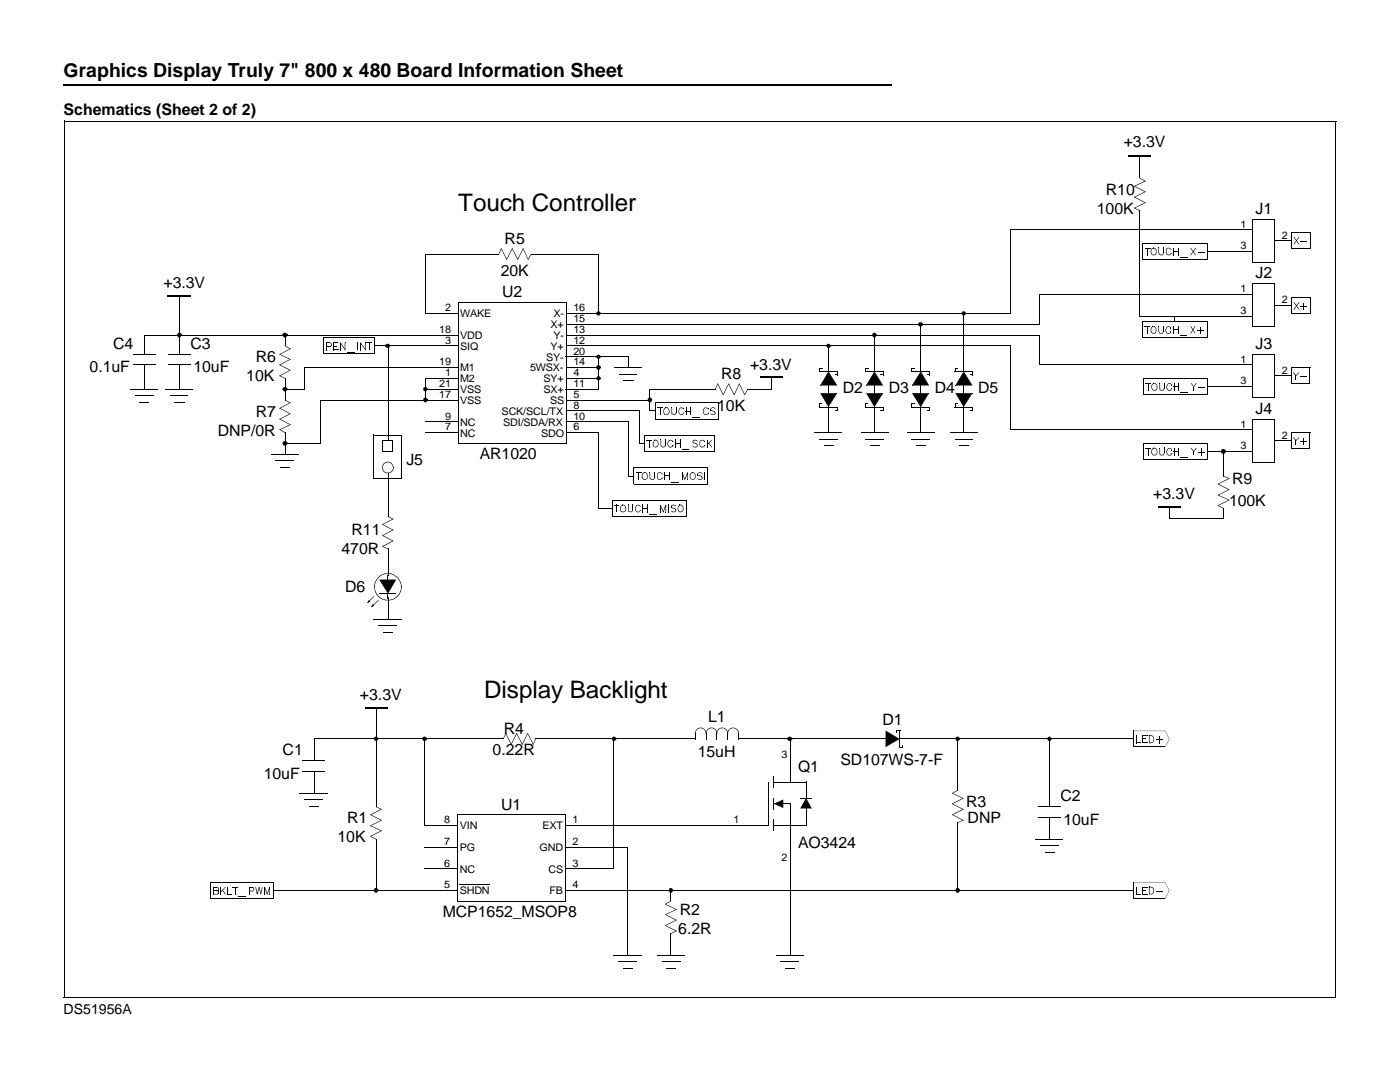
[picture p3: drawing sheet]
<svg xmlns="http://www.w3.org/2000/svg" width="279mm" height="216mm" viewBox="0 0 279 216" stroke-linecap="round" stroke-linejoin="round" font-family="sans-serif">
<g fill="#000">
<path d="M12.7 16.8v.4zM226.4 39.3l2.1-1.1 .1 .1-2.2 1.1zM226.3 37.1l.1 .1zM226.4 37.1l2.1-1 .1 .1-2.2 1zM226.4 37.1v.1zM227.5 35.5v.1zM228.5 38.2l.1 .1zM228.5 36.1l.1 .1zM228.6 38.2v.1zM226.4 37.1l2.2 1.1-.1 .1-2.1-1.1zM228.6 36.1v.1zM227.5 35.5l1.1 .6-.1 .1-1-.6z"/>
<path d="M99.5 50.7l.1 .1zM100 49.6h.1l-.5 1.1h-.1zM100 49.5l.1 .1zM100 49.6h.1zM100 49.6h.1l1.1 2.2-.1 .1zM102.2 49.5l.1 .1-1.1 2.2h-.1zM102.2 49.6h.1l1.1 2.2h-.1zM103.3 51.8l.1 .1zM104.4 49.6h.1l-1.1 2.2h-.1zM103.3 51.8h.1zM104.4 49.5l.1 .1zM104.3 49.6h.2z"/>
<path d="M104.4 49.6h.1l1 2.2h-.2zM105.3 51.8l.1 .1zM106 50.7h.1l-.6 1.1h-.2zM105.3 51.8h.2zM106 50.6l.1 .1zM226.3 41.5l.1 .1zM226.4 41.5l2.1-1.1h.2l-2.3 1.2zM226.4 41.4v.2zM227.5 42v.1zM226.4 41.5l1.1 .5v.1l-1.1-.5zM228.5 49.4h1v.2h-1zM226.3 39.3h.1l2.2 1.1-.1 .1z"/>
<path d="M228.9 49.4h.1v1.5h-.1zM230.1 49.4v.2zM230.1 49.4l.1 .2zM229.8 49.6l.3-.2-.3 .6 .1 .7 .4 .1 .2-.1 .2-.8-.6-.5a.53 .53 0 0 1 .7 .5v.7l-.4 .3a.56 .56 0 0 1-.8-.5zM231.2 49.4l.1 .1zM231.2 49.5h.1v1h-.1h.1l.1 .2-.1 .1 .1-.1v.1l.1-.1 .1 .2v-.1l.3 .1-.1-.1 .4-.1-.1 .1-.5 .1-.3-.1zM232.2 50.5h.1l-.1 .2h-.1zM232.2 49.4h.1v1.1h-.1zM233.8 49.7l-.1 .2zM232.8 49.5l.5-.1 .5 .3-.1 .1-.4-.2-.5 .2 .1 .9 .4 .1 .4-.3 .1 .2-.5 .3a.55 .55 0 0 1-.6-.6v-.6zM233.7 50.5l.1 .2zM233.7 50.5l.1 .1z"/>
<path d="M234.2 49.4h.1v1.5h-.1zM234.2 50.1h1v.1h-1zM235.1 49.4h.1v1.5h-.1zM235.6 51.3h1.4v.1h-1.4zM237.6 49.5h.1zM237.6 49.5h.1l1 1.4h-.1zM237.6 50.9l.1 .1zM238.6 50.9h.1zM238.6 49.4l.1 .1zM238.6 49.5h.1l-1 1.4h-.1zM239.1 50.2h1.3v.2h-1.3zM240.9 50.2h1.1z"/>
<path d="M256.6 48h1.1zM258.2 47.3h.1zM258.2 47.3h.1l1 1.4h-.1zM258.2 48.7l.1 .1zM259.2 48.7h.1zM259.2 47.2l.1 .1zM259.2 47.3h.1l-1 1.4h-.1zM259.6 48h1.3v.2h-1.3zM28.8 75l.1 .5zM28.8 66.9l.1 1.6zM35.8 75l.1 .5zM35.8 66.9l.1 1.6z"/>
<path d="M35.5 66.5a.39 .39 0 0 1 .4-.1 .39 .39 0 0 1 .3 .4l-.3-.3h-.3l-.2 .2 .1 .3 .3 .3 .4-.3v-.2a.46 .46 0 0 1-.6 .5 .46 .46 0 0 1-.1-.8zM55.8 75h.1zM55.8 74.9l2.1-1.1 .1 .1-2.1 1.1zM55.8 72.7l2.1-1.1 .1 .2-2.1 1.1zM55.8 70.7l.1 .1zM55.8 70.7l2.1-1.1 .1 .1-2.1 1.1zM55.8 70.6v.2zM55.8 74.9v.1zM56.9 79.8v.1zM57 75.4l-.1 .2zM55.9 74.9l1.1 .5-.1 .1-1.1-.5zM56.9 68.9v.2z"/>
<path d="M56.5 77.3a.45 .45 0 0 1 .5-.1 .45 .45 0 0 1 .3 .5l-.1-.3-.4-.1-.2 .1-.1 .3 .3 .3h.2l.3-.3a.44 .44 0 0 1-.6 .4 .44 .44 0 0 1-.3-.6zM56.5 66.5a.49 .49 0 0 1 .8 .3l-.3-.3h-.3l-.2 .3 .1 .3 .2 .2 .4-.2 .1-.3a.47 .47 0 0 1-.6 .5 .47 .47 0 0 1-.2-.8zM55.7 72.8l.2-.1 2.1 1.1-.1 .1zM57.9 71.6l.1 .1zM57.9 69.6h.1zM58 71.6l-.1 .2zM55.9 70.7l2.1 .9-.1 .2-2.1-1zM58 69.6l-.1 .1zM57 69l1 .6-.1 .1-1-.6zM65.2 69h.9v.2h-.9zM65.2 68.3h.7v.2h-.7zM65.2 68.4h.1v1.5h-.1z"/>
<path d="M65.8 68.3l.4 .4v.3l-.1 .1-.1-.1 .1 .1-.1-.1 .2-.1h-.1v-.2h.1h-.1v-.2l-.1 .1-.2-.1zM66.6 68.3h.9v.2h-.9zM66.6 68.4h.1v1.5h-.1zM66.6 69h.6v.2h-.6zM66.7 69.7h.8v.2h-.8zM67.9 68.4h.1v1.5h-.1zM68.8 68.3l.1 .1zM67.9 68.2l1 1.6h-.1l-.9-1.3zM68.8 68.4h.1v1.6l-.1-.2zM69.3 70.3h1.4v.1h-1.4zM71.4 68.3h.1v1.6h-.1zM71.9 68.4h.1v1.5h-.1z"/>
<path d="M72.9 68.3l.1 .1zM71.9 68.2l1.1 1.6h-.1l-1-1.3zM72.9 68.4h.1v1.6l-.1-.2zM73.2 68.3h1.1v.2h-1.1zM73.7 68.3h.1v1.6h-.1zM74.6 69h1.2zM75.7 69h1.7zM77 68.7a.44 .44 0 0 1 .5-.1 .44 .44 0 0 1 .3 .4l-.3-.3h-.3l-.2 .2v.2l.3 .3 .4-.1 .1-.3a.44 .44 0 0 1-.6 .4 .44 .44 0 0 1-.2-.7zM84.6 77.3a.39 .39 0 0 1 .5 0 .39 .39 0 0 1 .2 .4l-.3-.4-.5 .2v.3l.3 .2h.2l.3-.3a.42 .42 0 0 1-.7 .3 .42 .42 0 0 1 0-.7zM84.6 79.5a.38 .38 0 0 1 .4-.1 .38 .38 0 0 1 .3 .4l-.2-.3-.3-.1-.3 .2v.3l.4 .3 .3-.2 .1-.2a.44 .44 0 0 1-.6 .5 .44 .44 0 0 1-.2-.7zM119.1 75.2a.37 .37 0 0 1 .5-.1 .37 .37 0 0 1 .2 .4l-.3-.4h-.2l-.2 .3v.2l.2 .2h.3l.2-.3a.4 .4 0 0 1-.6 .4 .4 .4 0 0 1-.1-.7zM119.1 70.9a.39 .39 0 0 1 .5-.1 .39 .39 0 0 1 .2 .4v-.2l-.3-.2-.4 .2v.3l.2 .2h.3l.2-.3a.41 .41 0 0 1-.5 .4 .41 .41 0 0 1-.3-.6z"/>
<path d="M119.1 62.2a.38 .38 0 0 1 .5-.1 .38 .38 0 0 1 .2 .4l-.3-.3-.4 .2v.3l.2 .2h.3l.2-.4a.41 .41 0 0 1-.6 .4 .41 .41 0 0 1-.1-.7zM119.1 73a.38 .38 0 0 1 .5-.1 .38 .38 0 0 1 .2 .4l-.1-.3-.4-.1-.2 .3v.3l.4 .3 .3-.3v-.2a.44 .44 0 0 1-.5 .5 .44 .44 0 0 1-.3-.7zM129.4 79.5a.39 .39 0 0 1 .4-.1 .39 .39 0 0 1 .3 .4l-.2-.3-.2-.1-.3 .1-.1 .3 .1 .3 .3 .1 .2-.1 .2-.3a.44 .44 0 0 1-.6 .5 .44 .44 0 0 1-.2-.7zM142.7 77.6l.1 .1zM143.2 76.6h.1l-.5 1.1-.1-.1zM143.2 76.5l.1 .1zM143.2 76.6h.1zM143.2 76.6h.1l1.1 2.1-.1 .2zM145.4 76.5l.1 .1-1.1 2.2-.1-.1zM145.4 76.6h.1l1.1 2.1-.1 .1zM146.5 78.7l.1 .1zM147.5 76.6h.1l-1 2.2-.1-.1z"/>
<path d="M146.5 78.8h.1zM147.5 76.5l.1 .1zM147.5 76.6h.1zM147.5 76.6h.1l1.1 2.1-.1 .1zM148.6 78.7l.1 .1zM149.2 77.6l.1 .1-.6 1.1-.1-.1zM148.6 78.8h.1zM149.2 77.6l.1 .1zM163.6 73.4h.1v.7h-.1zM163.6 73.4h.5v.2h-.5zM163.7 78.5l1.7 2.7zM165.3 77.6h.1v.9h-.1z"/>
<path d="M165.3 76.8h.1v.9h-.1zM165.3 73.3h.1v.9h-.1zM165.3 74.1l-1.5 2.8zM165 68.7a.39 .39 0 0 1 .5-.1 .39 .39 0 0 1 .2 .4l-.2-.3h-.3l-.2 .2v.2l.3 .3 .4-.4a.42 .42 0 0 1-.6 .4 .42 .42 0 0 1-.1-.7zM166.6 74.7h.5v.1h-.5zM165.3 74.1l1.7 2.8zM167 74h.2v.8h-.2zM172.7 73.4h.2v.7h-.2zM172.8 73.4h.5v.2h-.5zM172.9 78.5l1.6 2.7zM174.4 77.6h.2v.9h-.2zM174.4 77.7h.2z"/>
<path d="M174.4 76.8h.2v.9h-.2zM174.4 74.2h.2zM174.4 73.3h.2v.9h-.2zM174.5 74.1l-1.5 2.8zM174.2 66.5a.38 .38 0 0 1 .5-.1 .38 .38 0 0 1 .2 .4l-.3-.3h-.2l-.3 .3 .1 .3 .3 .2 .3-.1 .1-.4a.43 .43 0 0 1-.5 .5 .43 .43 0 0 1-.3-.6zM175.7 74.7h.6v.1h-.6zM174.5 74.1l1.7 2.8zM176.2 74h.2v.8h-.2zM181.9 73.4h.1v.7h-.1zM182 73.4h.5v.2h-.5zM182 78.5l1.8 2.7zM183.7 77.6h.1v.9h-.1z"/>
<path d="M183.7 76.8h.1v.9h-.1zM183.7 73.3h.1v.9h-.1zM183.7 74.1l-1.6 2.8zM183.4 64.4a.45 .45 0 0 1 .5-.1 .45 .45 0 0 1 .2 .4l-.2-.3h-.4l-.2 .2v.3l.2 .2h.4l.2-.4a.45 .45 0 0 1-.6 .4 .45 .45 0 0 1-.1-.7zM185 74.7h.4v.1h-.4zM183.7 74.1l1.6 2.8zM185.4 74h.1v.8h-.1zM190.6 73.4h.1v.7h-.1zM190.6 73.4h.5v.2h-.5zM190.7 78.5l1.6 2.7zM192.3 77.6h.1v.9h-.1zM192.3 76.8h.1v.9h-.1z"/>
<path d="M192.3 73.3h.1v.9h-.1zM192.3 74.1l-1.5 2.8zM192 62.2a.37 .37 0 0 1 .5-.1 .37 .37 0 0 1 .2 .4l-.1-.2-.4-.1-.2 .3 .3 .4 .4-.4a.41 .41 0 0 1-.6 .4 .41 .41 0 0 1-.1-.7zM193.5 74.7h.6v.1h-.6zM192.3 74.1l1.7 2.8zM194 74h.2v.8h-.2zM228.4 65l.1 .2zM228.5 65h1v.2h-1zM228.6 76.4l.1 .1zM228.7 76.4h.9v.1h-.9zM228.9 65l.1 .1zM228.9 65.1h.1v1.5h-.1z"/>
<path d="M229.1 76.4l.1 .1zM229.1 76.5h.1v1.4h-.1zM230 65l.1 .2zM230.1 65v.2zM229.9 65.2h.2l-.3 .5v.3l.3 .4h.4l.2-.5-.2-.5-.2-.2h-.2v-.2l.3 .1 .3 .4v.8l-.2 .3a.77 .77 0 0 1-.8-.4 .77 .77 0 0 1 .1-.9zM230.2 76.4l.1 .1zM230.3 76.4v.1zM229.9 76.6l.4-.2-.4 .6 .1 .6 .3 .2h.4l.2-.6-.1-.3-.5-.5a.83 .83 0 0 1 .7 .6 .83 .83 0 0 1-.3 .9 .79 .79 0 0 1-.9-.3 .79 .79 0 0 1 .1-1zM231.2 65l.1 .1zM231.2 65.1h.1v1l-.1 .1 .1-.1 .2 .5v-.2l.5 .1h-.1l.3-.2h-.1v-.2h.1l-.2 .5h-.6l-.2-.4zM231.4 76.4l.1 .1zM231.4 76.5h.1v1.2h-.1l.1-.1 .1 .3v-.1l.6 .1h-.1l.3-.4-.1 .2-.1-.1 .1 .1-.1 .2h-.6l-.2-.2z"/>
<path d="M232.1 65h.1v1.1h-.1zM232.3 76.4h.1v1.1h-.1zM233.6 65.5l.1 .1zM232.8 65.3a.51 .51 0 0 1 .5-.2 .51 .51 0 0 1 .4 .4h-.1v-.2l-.4-.1-.3 .2-.2 .3 .3 .7 .4 .1 .3-.3a.63 .63 0 0 1-.9 .3 .63 .63 0 0 1-.1-1zM233.6 66.2h.1zM233.6 66.1l.1 .1zM233.8 76.9h.1zM233 76.6l.4-.2 .4 .2 .1 .3-.3-.3h-.4l-.3 .5 .3 .7 .4 .1 .2-.4 .1 .1-.2 .3a.65 .65 0 0 1-.8-.2 .65 .65 0 0 1 0-.8zM233.8 77.5l.1 .1zM234.1 65h.1v1.6h-.1zM234.1 65.8h1.1v.1h-1.1zM234.3 76.4h.1v1.5h-.1z"/>
<path d="M234.3 77.1h1v.1h-1zM234.4 63.1l.1 1.1zM235.1 65h.1v1.6h-.1zM235.2 76.4h.1v1.5h-.1zM235.6 67h1.3v.1h-1.3zM235.7 78.3h1.4v.1h-1.4zM237.6 65.1h.1zM237.6 65.2l.1-.1 .9 1.4h-.1zM237.6 66.5l.1 .1zM237.7 76.5h.1zM237.7 76.5h.1l.5 .7h-.1zM238.1 77.2h.2v.7h-.2z"/>
<path d="M238.2 77.1v.2zM238.5 66.5h.1zM238.5 65l.1 .2zM238.5 65.1l.1 .1-.9 1.3h-.1zM238.7 76.4l.1 .1zM238.7 76.4l.1 .1-.5 .7-.1-.1zM239 65.8h1.3v.2h-1.3zM239.1 77.2h1.3v.1h-1.3zM239.5 65.3h.2v1.3h-.2zM240.9 77.2h1.1zM256.6 60.9l1.1 .1zM256.6 75h1.1z"/>
<path d="M258 74.4l.2-.1zM258.1 74.4l.1-.1 .5 .7h-.1zM258.1 60.3h.2zM258.2 60.4l.1-.1 1 1.4-.1 .1zM258.2 61.7l.1 .1zM258.6 75h.1v.8h-.1zM258.6 75h.1zM259.2 74.3l.1 .1zM259.2 74.3l.1 .1-.6 .6-.1-.1zM259.2 61.8l.1-.1zM259.2 60.3l.1 .1zM259.2 60.3l.1 .1-1 1.4-.1-.1z"/>
<path d="M259.5 75.1v.1zM259.5 75.1h1.3v.1h-1.3zM259.6 61.1h1.3v.1h-1.3zM260.2 60.5h.1v1.3h-.1zM27.9 80.2h1.9v.1h-1.9zM55.8 85.7l.1 .1zM55.8 85.7l2.1-1 .2 .1-2.2 1zM55.8 83.6l2.1-1.1 .1 .1-2.1 1.1zM55.8 81.4l.1 .1zM55.8 81.4l2.1-1.1 .1 .1-2.1 1.1zM55.8 81.4v.1zM55.8 85.7v.1z"/>
<path d="M55.9 93.1h2v.2h-2zM57 86.3l-.1 .1zM55.9 85.7l1.1 .6-.1 .1-1.1-.6zM56.5 88.1a.49 .49 0 0 1 .8 .3l-.3-.3h-.3l-.2 .3 .1 .4 .2 .1 .4-.1 .1-.4a.47 .47 0 0 1-.6 .5 .47 .47 0 0 1-.2-.8zM55.7 83.6h.2l2.1 1.1-.1 .1zM57.9 82.5l.1 .1zM57.9 80.3l.1 .1zM58 82.5l-.1 .1zM55.9 81.4l2.1 1.1-.1 .1-2.1-1.1zM58 80.3l-.1 .1zM57 79.8l1 .5-.1 .1-1-.5zM74.6 87.4h.1v.6h-.1z"/>
<path d="M78.4 93.3h.2zM76.6 92.5l.6-.3a1.06 1.06 0 0 1 1 .3l.4 .8h-.2l-.4-.8-.8-.2-.5 .3-.2 .3v.8l.5 .6h.6l.5-.3 .3-.7h.2a1.17 1.17 0 0 1-1.6 1.1 1.17 1.17 0 0 1-.4-1.9zM78.4 93.2l.2 .1zM80.1 86.8h.1v.7h-.1zM125.4 95h1.1zM126.9 94.2h1.1v.2h-1.1zM127.3 94.2h.2v1.6h-.2zM127.6 88.5l1.1 .1zM128.5 94.2l.1 .2zM128.6 94.2l.1 .2zM128.3 94.4l.3-.2-.4 .6v.4l.3 .4 .3 .1 .3-.2v-.5l-.1-.6h-.4v-.2l.4 .1a.96 .96 0 0 1 .2 1.1l-.3 .3a.58 .58 0 0 1-.8-.5v-.4zM128.6 94.2v.2z"/>
<path d="M129 87.8h1.2v.1h-1.2zM129.5 87.8h.2v1.5h-.2zM129.6 94.2l.2 .1zM129.7 81.9l1.1 .1zM129.6 94.3h.2v1h-.2h.2l.1 .2h-.1v-.1l.3 .4v-.2l.2 .2v-.1l.3-.1-.1-.2 .1 .1a.56 .56 0 0 1-.5 .3 .56 .56 0 0 1-.5-.5zM130.6 95.3h.1l-.1 .2h-.1zM130.6 94.2h.1v1.1h-.1zM130.6 87.8l.1 .1zM130.7 87.8v.1zM130.7 87.7v.2zM130.5 87.9h.2l-.2 .3-.1 .5 .3 .5 .5-.2 .1-.4-.1-.5-.2-.2h-.3v-.1h.3l.4 .4v.7l-.4 .4a.76 .76 0 0 1-.7-.5 .76 .76 0 0 1 .2-.9zM131.2 81.3h1v.1h-1z"/>
<path d="M131.7 81.3h.1v1.5h-.1zM131.8 87.8h.2zM131.8 87.8h.2v1h-.2l.2 .2h-.1h.1l.3 .3v-.1l.1 .1v-.1l.2-.1v.1v-.1l.2-.1v.1a.55 .55 0 0 1-.9-.1zM132.2 94.6v.1zM131.3 94.3l.5-.1 .4 .4h-.1l-.4-.2-.4 .2 .1 .9 .4 .1 .3-.2h.1l-.5 .4a.52 .52 0 0 1-.6-.6v-.6zM132.1 95.4h.1zM132.1 95.4h.2zM132.6 94.2h.1v1.6h-.1zM132.6 94.9h1v.1h-1zM132.7 88.8h.1v.2h-.1zM132.7 87.8h.1v1h-.1zM132.8 81.3l.1 .1z"/>
<path d="M132.9 81.3v.1zM132.5 81.5l.3-.2 .1 .1-.3 .2-.1 .7 .2 .2 .4 .2 .3-.3 .1-.3-.2-.5-.2-.2h-.2v-.1l.4 .1a.78 .78 0 0 1 0 1.3h-.1a.55 .55 0 0 1-.8-.4zM133.5 94.2h.1v1.6h-.1zM134 96.1h1.4v.2h-1.4zM134 81.3h.1zM134 81.3h.1l-.1 1.3 .1-.1 .5 .3v-.1l.3-.1-.1-.1 .1-.2h.1l-.1 .3a.44 .44 0 0 1-.6 .1v-.1v.1l-.3-.1zM134.2 88.1l.1 .1zM133.5 87.9a.59 .59 0 0 1 .8 .2l-.6-.2-.4 .4v.4l.3 .4 .3 .1 .4-.3-.2 .3a.56 .56 0 0 1-.6 0 .56 .56 0 0 1-.3-.5v-.4zM134.2 88.9h.1zM134.7 87.8h.1zM134.7 87.8h.1v1.5h-.1zM134.7 88.5l.1 .1z"/>
<path d="M134.8 88.5h1v.1h-1zM134.9 81.3h.1v1h-.1zM135.7 87.8h.1zM135.7 87.8h.1v1.5h-.1zM136.1 94.3h.1v1.5h-.1zM136.2 89.7l.1 .1zM136.3 89.7h1.2v.1h-1.2zM136.4 81.6h.1zM136.4 82.4l.1 .1zM136.5 82.4v.1zM135.7 81.4l.4-.1 .4 .3-.1 .1-.4-.3-.3 .1-.2 .4 .1 .6 .4 .2 .4-.3 .1 .1a.58 .58 0 0 1-.6 .3 .58 .58 0 0 1-.5-.5v-.4zM136.1 94.3h.1l.5 1.4h-.1l-.5-1.4h.1z"/>
<path d="M136.9 81.3h.1v1.5h-.1zM136.9 82h1v.1h-1zM137.2 95.7l.1 .1zM137.2 94.3h.1v1.4h-.1v-1.4h.1l-.6 1.6-.1-.2zM137.8 81.3h.1v1.5h-.1zM138.1 94.2l.1 .2zM138.2 94.2v.2zM137.9 94.4l.3-.2-.4 .6v.4l.2 .4 .3 .1 .4-.4v-.6l-.1-.3h-.4v-.2l.3 .1a.91 .91 0 0 1 .3 1.1l-.4 .3a.57 .57 0 0 1-.8-.5v-.4zM138.2 89h.1zM138.3 83.2h1.4v.1h-1.4zM138.2 89l.2 .1zM139.1 88.1h.1z"/>
<path d="M138.3 87.8h.6l.3 .2-.1 .1v-.3l-.1 .2-.2-.1 .1-.1v.1h-.3l-.1-.1 .1 .1-.4 .1h.1l-.1 .1h.1v.3l.1-.1h.2l-.1 .2 .1-.2 .4 .2 .2 .2v.3l-.3 .3-.6-.1h.3l-.1 .1 .1-.1h.3v.1l.1-.2 .1 .1v-.2h.1h-.1v-.3h.1l-.3-.1 .1-.1-.1 .1-.6-.2-.1-.4zM139.2 94.5h.1v.4h-.1zM139.2 95.4v.1zM139.2 94.7l.3 .1-.1 .2 .1-.2 .6 .3-.1 .1 .2 .1v.2l-.1 .2a.61 .61 0 0 1-.8-.1l.3 .1-.1 .1 .1-.2h.2v.2l.2-.3 .1 .2v-.3l.1 .1-.1-.2h.1l-.2-.1 .1-.1-.3-.1 .1-.1-.1 .1h-.4l-.1-.2h.1l-.2 .1zM139.3 95.4l.1 .1-.1 .2-.1-.2zM140.1 94.6l.2-.1zM139.2 94.5l.4-.3 .6 .3-.1 .1-.3-.4v.2l-.3-.1 .1 .1zM140.6 94.2h.1v1.6h-.1zM140.6 88.1l.1 .1zM139.7 87.9l.5-.1 .5 .3-.1 .1-.4-.3-.5 .2 .1 .9 .4 .2 .4-.3 .1 .1-.2 .2a.54 .54 0 0 1-.6 0 .54 .54 0 0 1-.3-.5v-.6zM140.6 88.9l.1 .1zM140.6 88.9h.1z"/>
<path d="M141.1 87.8h.1v1.5h-.1zM141.1 88.7l.1 .1zM141.3 81.6h.1zM141.3 82.4h.1zM140.5 81.4a.63 .63 0 0 1 .9 .2l-.7-.2-.3 .5 .1 .6 .5 .2 .4-.3-.2 .3a.56 .56 0 0 1-.6 .1 .56 .56 0 0 1-.3-.5v-.4zM141.4 88.4h.1zM141.4 88.5l.1-.1 .6 .8-.1 .1zM141.8 81.6h.1v.3h-.1zM141.8 82.5v.1zM141.8 81.8l.3 .1-.1 .1v-.1l.7 .2-.1 .2 .1-.1 .1 .1v.3l-.3 .2-.7-.1 .2-.1 .2 .1-.1 .1v-.1h.4v.1l.2-.3 .1 .1-.1-.3h.1h-.2l.1-.2h-.3l.1-.1v.1l-.5-.1zM141.9 82.5v.2zM142 87.7l.1 .2z"/>
<path d="M141.1 88.7l.9-.9 .1 .1-.9 .9zM142 89.3l.1-.1zM142.8 81.5l-.1 .2zM141.8 81.5l.3-.2h.4l.3 .2-.1 .1-.2-.3v.1l-.4-.1 .1 .1zM163.6 80.5h.5v.1h-.5zM163.6 80.5h.1v.8h-.1zM164.5 88.9h1.9v.1h-1.9zM165.3 81.1h.1v.9h-.1zM167 78.4l-1.6 2.8zM166.6 81.8h.6v.1h-.6zM167 81.2h.2v.7h-.2zM172.7 80.5h.6v.1h-.6z"/>
<path d="M172.7 80.5h.2v.8h-.2zM173.7 88.9h1.9v.1h-1.9zM174.4 81.1h.2v.9h-.2zM176.2 78.4l-1.7 2.8zM175.7 81.8h.7v.1h-.7zM176.2 81.2h.2v.7h-.2zM181.9 80.5h.6v.1h-.6zM181.9 80.5h.1v.8h-.1zM182.8 88.9h1.9v.1h-1.9zM183.7 81.1h.1v.9h-.1zM185.3 78.4l-1.5 2.8zM185 81.8h.5v.1h-.5z"/>
<path d="M185.4 81.2h.1v.7h-.1zM189.6 86.3v.1zM190.6 87.5v.2zM190.6 80.5v.1zM190.6 81.3h.1zM190.6 80.5h.1v.8h-.1zM190.6 80.5h.5v.1h-.5zM191.5 88.9v.1zM191.5 88.9h1.9v.1h-1.9zM192.3 81.1l.1 .1zM192.3 81.2h.1v.8h-.1zM194 78.4l-1.6 2.8z"/>
<path d="M193.5 81.8h.6v.1h-.6zM194 81.2l.2 .1zM194 81.3h.2v.6h-.2zM194.1 81.8l.1 .1zM228.6 89.4h1v.1h-1zM229.1 89.4h.1v1.5h-.1zM230.2 89.4l.1 .1zM230.3 89.4v.1zM229.9 89.6l.4-.2-.4 .6 .1 .6 .7 .1 .2-.5-.1-.3-.5-.5a.78 .78 0 0 1 .6 1.2l-.2 .3a.78 .78 0 0 1-.9-.4 .78 .78 0 0 1 .1-.9zM231.4 89.4h.1zM231.4 89.4h.1v1.2l-.1 .1 .1-.1 .1 .3v-.2l.6 .1h-.1l.3-.4-.2 .5h-.6l-.2-.3zM232.3 89.4h.1v1h-.1z"/>
<path d="M233.8 89.8l.1 .1zM233 89.6l.4-.2 .4 .2 .1 .2-.3-.2-.4-.1-.3 .5v.3l.3 .4 .4 .1 .2-.3 .1 .1-.2 .2a.64 .64 0 0 1-.8-.1 .64 .64 0 0 1 0-.9zM233.8 90.5l.1 .1zM233.8 90.4l.1 .2zM234.3 89.4h.1v1.5h-.1zM234.3 90h1v.2h-1zM235.2 89.4h.1v1.5h-.1zM235.7 91.2h1.4v.2h-1.4zM237.6 89.4h.2zM237.7 89.5l.1-.1 .5 .7h-.1zM238.1 90.1h.2v.8h-.2zM238.2 90.1v.1z"/>
<path d="M238.7 89.3l.1 .2zM238.7 89.4l.1 .1-.5 .6h-.1zM239.1 90.1v.2zM239.1 90.1h1.3v.2h-1.3zM239.6 89.5l.2 .1zM239.6 89.6h.2v1.3h-.2zM240.9 90.1h1.1zM243.1 98.7v.1zM243.1 98.7l2.2 1v.1l-2.2-1zM243.1 96.5l2.3 1.2h-.1l-2.2-1.1zM243 98.8h.1zM244.2 94.9v.1z"/>
<path d="M244.2 94.9l1.1 .5v.1l-1.1-.5zM243.8 89.7a.46 .46 0 0 1 .5-.1 .46 .46 0 0 1 .3 .4l-.2-.3-.3-.1-.3 .1-.1 .3 .1 .4 .3 .1 .3-.1 .2-.4a.48 .48 0 0 1-.7 .5 .48 .48 0 0 1-.1-.8zM245.3 99.7v.1zM245.3 95.4l.1 .1zM242.9 96.6l2.4-1.2v.1l-2.2 1.1zM243.1 98.7l2.2-1.1v.1l-2.2 1.1zM245.3 99.7l.1 .1zM243.1 100.8l2.2-1.1v.1l-2.2 1.1zM245.3 95.4v.2zM256.6 87.9h1.1zM258 87.3h.2zM258.1 87.4l.1-.1 .5 .6h-.1z"/>
<path d="M258.6 87.9h.1v.9h-.1zM258.6 87.9h.1zM259.2 87.2l.1 .2zM259.2 87.3l.1 .1-.6 .5h-.1zM259.5 88.1v.1zM259.5 88.1h1.3v.1h-1.3zM260.1 87.5h.1zM260.1 87.5h.1v1.3h-.1zM73.6 119.8l-.2 .5zM74.6 118.9l.1 .1zM73.3 120.2l1.3-1.2h.1l-1.3 1.3zM75.5 119.7l.1 .1z"/>
<path d="M74.1 121l1.4-1.3 .1 .1-1.4 1.3zM75.7 118.3v.1zM75.7 115.7l1.7 2.7zM76.3 109l.1 .1zM76.3 109l2.1-1.1h.1l-2.1 1.2zM76.3 106.8l2.1-1.1 .1 .1-2.1 1.1zM76.3 104.6l.1 .1zM76.3 104.6l2.1-1.1 .1 .1-2.1 1.1zM76.3 104.6v.1zM76.3 109v.1zM77.4 118.3h.1v1.1h-.1zM77.4 114.8h.1v1h-.1z"/>
<path d="M77.4 111.7l.1 1zM77.4 109.5v.1zM76.3 109l1.1 .5v.1l-1.1-.5zM77.4 103v.1zM79 115.7l-1.5 2.7zM76.2 106.9l.2-.1 2.1 1.1-.1 .1zM78.4 105.7l.1 .1zM78.4 103.5l.1 .1zM78.5 105.7l-.1 .1zM76.4 104.6l2.1 1.1-.1 .1-2.1-1.1zM78.5 103.5l-.1 .1zM77.5 103l1 .5-.1 .1-1-.5z"/>
<path d="M80.1 117.1l.1 .1zM75.5 115.1a2.76 2.76 0 0 1 3-.5 2.76 2.76 0 0 1 1.7 2.5h-.1l-.3-1-.6-.9-.8-.5-1-.2-1 .2-.8 .5-.6 .9-.2 1h-.1l.1-.1 .2 1.1 .6 .9 .8 .5 1 .2 1-.2 .8-.5 .6-.9 .3-1.1h.1a2.75 2.75 0 0 1-2.8 2.8 2.75 2.75 0 0 1-2.7-2.8l.1 .1h-.1v-.6l.2-.5zM80.1 117.1h.1zM119.4 101.4l1.8 .1zM121.1 101.4l1.2 .1zM122.6 100.7v.1zM122.6 100.7h1v.1h-1zM123.1 100.7h.1v1.5h-.1zM124.2 100.7v.1zM124.2 100.7l.1 .1zM123.9 100.9l.3-.2-.3 .6v.4l.1 .3 .5 .2 .3-.4v-.6l-.6-.5a.79 .79 0 0 1 .7 .6 .79 .79 0 0 1-.3 .9v-.1a.55 .55 0 0 1-.9-.4zM125.3 100.7l.2 .1z"/>
<path d="M125.3 100.8h.2l-.1 1.2 .1-.1 .2 .1-.1 .1v-.1l.2 .2 .1-.1v.1v-.1h.3v-.2l.1 .1-.1-.1v-.2h.2a.57 .57 0 0 1-.5 .5 .57 .57 0 0 1-.6-.2zM126.2 100.7h.2v1h-.2zM127.8 101v.2zM127 100.9a.5 .5 0 0 1 .8 .1v.1l-.2-.2-.4-.1-.3 .5v.4l.2 .4h.3l.4-.3v.1l-.2 .2a.54 .54 0 0 1-.5 .1 .54 .54 0 0 1-.4-.5v-.4zM127.8 101.8v.1zM127.8 101.8l.1 .1zM128.2 100.7l.2 .1zM128.2 100.8h.2v1.4h-.2zM128.2 101.4l.1 .1zM128.3 101.4h1v.1h-1zM129.1 100.7l.2 .1zM129.1 100.8h.2v1.4h-.2z"/>
<path d="M129.6 102.6l.1 .1zM129.7 102.6h1.3v.1h-1.3zM131.7 100.8h.1v1.4h-.1zM131.7 100.8h.1l.6 1.3-.1 .1-.6-1.4h.1zM132.8 102.2h.1zM132.8 100.8h.1v1.4h-.1v-1.4h.1l-.5 1.5-.1-.2zM133.4 100.7l.1 .1zM133.4 100.8h.1v1.4h-.1zM133.9 101h.1v.3h-.1zM134 101.9l-.1 .1zM134 101.2l.2 .1v.1v-.1l.6 .2-.1 .2 .1-.1 .1 .1v.3l-.3 .2-.6-.1 .1-.1 .2 .1v.1v-.1h.3v.1l.1-.2 .1 .1-.1-.1h.2l-.1-.3h.1h-.2l.1-.1-.2-.1v-.1v.1l-.4-.1zM133.9 102h.2z"/>
<path d="M134.9 100.9v.1zM133.9 100.9l.4-.2 .6 .2-.1 .1v-.2l-.1 .1-.1-.1v-.1v.1h-.3v-.1v.1zM135.6 100.7l.1 .1zM135.7 100.7v.1zM135.5 100.8h.2l-.3 .3v.6l.2 .3 .3 .2 .3-.4v-.6l-.2-.4h-.3v-.1l.3 .1a.81 .81 0 0 1 .4 1.1l-.4 .3a.76 .76 0 0 1-.8-.5 .76 .76 0 0 1 .3-.9zM231.1 101h.1v.3h-.1zM243 100.8l.1 .1zM243.1 100.8v.1zM243.1 100.8l1.1 .6v.1l-1.1-.6zM244.2 101.4v.1zM73.3 120.2l.6-.1zM73.3 120.3h.1z"/>
<path d="M73.6 119.7l.2 .4zM74.1 121.1l.6-.2zM74.1 121.1h.1zM74.4 120.5l-.2 .6zM74.6 123.5v.1zM74.4 120.5l.2 .4zM75.6 124.8v.1zM76.5 126.1v.1zM76.5 126.1h1.9v.1h-1.9zM59.8 158.2l.1 .1zM60.8 159.5l.1 .1zM72.8 141.1h.1v.3h-.1z"/>
<path d="M74.7 147.1a.4 .4 0 0 1 .5-.1 .4 .4 0 0 1 .2 .5l-.2-.4-.4 .1-.1 .3 .4 .3 .3-.4a.42 .42 0 0 1-.6 .4 .42 .42 0 0 1-.1-.7zM84.4 147.1a.46 .46 0 0 1 .5-.1 .46 .46 0 0 1 .3 .5l-.2-.3-.3-.1-.3 .1-.1 .3 .4 .3 .3-.1 .2-.3a.45 .45 0 0 1-.7 .4 .45 .45 0 0 1-.1-.7zM100.4 147.4l.1 .1zM100.9 146.3l.1 .1-.5 1.1-.1-.1zM100.9 146.3l.1 .1zM100.9 146.3h.1zM100.9 146.4l.1-.1 1.1 2.2-.1 .2zM103.1 146.2l.1 .2-1.1 2.2-.1-.1zM103.1 146.4l.1-.1 1.1 2.2-.1 .1zM104.2 148.5v.1zM105.3 146.3l.1 .1-1.1 2.2-.1-.1zM104.2 148.6l.1-.1z"/>
<path d="M105.3 146.3l.1 .1zM105.2 146.3h.2zM105.3 146.4l.1-.1 1.1 2.2-.1 .1zM106.4 148.5v.1zM106.8 147.4l.2 .1-.5 1h-.1zM106.4 148.6l.1-.1zM106.9 147.4l.1 .1zM122.2 147.1a.4 .4 0 0 1 .5-.1 .4 .4 0 0 1 .2 .5l-.2-.4h-.3l-.2 .2v.3l.3 .2 .3-.1 .1-.3a.42 .42 0 0 1-.6 .4 .42 .42 0 0 1-.1-.7zM138.7 147.4l.1 .1zM138.7 146.3h.1v1.1h-.1zM138.7 146.3l.1 .1zM140.9 146.3h.1v1.2h-.1z"/>
<path d="M140.9 146.4h.1zM139 145.5l.6-.3a1.21 1.21 0 0 1 1.4 1.1l-.1 .1-.4-.8-.7-.3-.7 .3-.3 .8-.1-.1zM140.9 146.3l.1 .1zM143 146.3h.1v1.2h-.1zM143.1 146.4h.1zM141.2 145.5l.6-.3a1.06 1.06 0 0 1 1 .3l.4 .8-.1 .1-.4-.8-.7-.3-.7 .3-.3 .8-.1-.1zM143 146.3l.1 .1zM145.2 147.4l.1 .1zM145.2 146.3h.1v1.1h-.1zM145.2 146.4h.1zM143.3 145.5a1.16 1.16 0 0 1 1.3-.2 1.16 1.16 0 0 1 .7 1l-.1 .1-.3-.8-.8-.3-.7 .3-.3 .8-.1-.1v-.4zM145.2 146.3l.1 .1z"/>
<path d="M147.4 146.3h.1v1.2h-.1zM147.4 146.4h.1zM145.5 145.5a1.16 1.16 0 0 1 1.3-.2 1.16 1.16 0 0 1 .7 1l-.1 .1-.4-.8-.7-.3-.7 .3-.3 .8-.1-.1zM154.3 156l.1 .1zM154.5 160.4l1.8-.8zM157.3 147.1a.46 .46 0 0 1 .5-.1 .46 .46 0 0 1 .3 .5l-.2-.3-.3-.1-.3 .1-.1 .3 .4 .3 .3-.1 .2-.3a.45 .45 0 0 1-.7 .4 .45 .45 0 0 1-.1-.7zM160.8 159.3l-1.1 2zM175.9 147.4h.9v.1h-.9zM176.8 149l2.7-1.5zM178.8 145.7h.8v.1h-.8zM178.8 145.8h.1v.4h-.1zM179.4 147.4h.9v.1h-.9z"/>
<path d="M176.8 145.8l2.7 1.6zM179.5 149.1h.7v.1h-.7zM180.1 148.7h.1v.4h-.1zM190 158.2v.1zM190 158.3h.1zM190 158.2l1.1-.6 .1 .2-1.1 .5zM191.1 157.6l.1 .1zM190.8 147.1a.41 .41 0 0 1 .5-.1 .41 .41 0 0 1 .2 .4l-.1-.2-.5-.1-.1 .3 .1 .4h.4l.3-.4-.3 .4h-.5l-.1-.3zM192.2 159.2v.2zM190.1 158.2l2.1 1v.1l-2.2-1zM192.2 159.2l.1 .1zM209.1 147.1a.4 .4 0 0 1 .5-.1 .4 .4 0 0 1 .2 .5l-.2-.4-.4 .1-.1 .3 .4 .3 .3-.4a.42 .42 0 0 1-.6 .4 .42 .42 0 0 1-.1-.7z"/>
<path d="M225.1 147.4l1.1 .1zM226.2 145.8h6.4l.8 1.7-.9 1.6 .9-1.6-.8-1.7zM226.8 146.7h.1v1.6h-.1zM226.9 148.2h.8v.1h-.8zM228 146.7h1v.1h-1zM228 146.7h.1v1.6h-.1zM228 147.4h.6v.1h-.6zM228 148.2h1v.1h-1zM229.3 146.7h.1zM229.3 146.7l.1 .1zM229.4 146.7v.1zM229.3 146.7h.1v1.5l.5-.1 .3-.4v-.4l-.3-.4-.5-.1v-.1a.81 .81 0 0 1 .9 .8 .81 .81 0 0 1-1 .7z"/>
<path d="M230.7 147.6h1.3v.1h-1.3zM231.3 146.9h.1v1.4h-.1zM42.6 177h.1v1.5h-.1zM42.6 177h.7v.1h-.7zM42.6 177.6h.7v.2h-.7zM42.7 178.4l.8 .1-.1-.1 .2-.1-.1 .2h-.8zM43.5 177.5h.1v.2h-.1zM43.5 177.7h.1v.6h-.1zM43.3 177l.3 .2v.4h-.1l.1-.4-.1 .1zM43.2 177.7l.3-.2-.2 .3v-.1l.2 .1-.1 .1 .2-.2v.2zM44 177h.1v1.5h-.1zM44 178h.1z"/>
<path d="M44.3 177.6h.1zM44.3 177.7l.1-.1 .6 .8-.1 .1zM45 176.9v.2zM44.9 177l.1 .1-.9 .9-.1-.1zM44.9 178.5l.2-.1zM45.4 177h.1v1.5h-.1zM45.4 178.4h.9v.1h-.9zM46.4 177h1v.1h-1zM46.9 177h.1v1.5h-.1zM47.6 178.8h1.4v.2h-1.4zM49.7 177.7v.2zM49.7 177h.7v.1h-.7z"/>
<path d="M49.7 177h.1v1.5h-.1zM50.4 177l.3 .2v.5l-.3 .2h-.7v-.2h.7v.2l-.1-.1 .4-.2h-.1l.1-.4-.1 .1zM51 177h.1zM51 177h.1l.3 1.4h-.1l.4-1.4h.1h-.1h.1l-.4 1.4h-.1zM51.7 177h.1l.3 1.4h-.1h.1h-.1zM52.3 177h.1l-.3 1.4h-.1zM52.3 177h.1zM52.8 177h.1v1.5h-.1zM52.8 177h.1l.5 1.4h-.1l-.5-1.4h.1zM53.8 178.4l.1 .1zM53.8 177h.1v1.4h-.1v-1.4h.1l-.6 1.6v-.2zM54.5 177.7h1.1z"/>
<path d="M61.7 160.8l.1 .1zM61.8 160.8h1.8v.1h-1.8zM73.9 166.8l.1 .1zM73.9 166.8l2.2-1.1 .2 .1-2.3 1.1zM73.9 164.7l2.2-1.1 .1 .1-2.2 1.1zM73.9 162.5l.1 .1zM73.9 162.5l2.2-1.1 .1 .1-2.2 1.1zM73.9 162.5v.1zM73.9 166.8v.1zM75.1 167.4v.1zM74 166.8l1.1 .6-.1 .1-1.1-.6zM75 160.9v.1z"/>
<path d="M74.7 177.3a.39 .39 0 0 1 .5-.1 .39 .39 0 0 1 .2 .4l-.2-.4h-.3l-.2 .4 .1 .3 .3 .2 .2-.1 .1-.4a.44 .44 0 0 1-.5 .6 .44 .44 0 0 1-.2-.8zM73.8 164.8l.2-.1 2.1 1v.1zM76.1 163.6l.1 .1zM76.1 161.4l.1 .1zM76.2 163.6l-.1 .1zM74 162.5l2.2 1.1-.1 .1-2.2-1.1zM76.2 161.4l-.1 .2zM75.1 160.9l1.1 .5-.1 .1-1.1-.5zM91.2 179.8l.1 .1zM91.2 162.5v.1zM112.8 162.5l.1 .1zM112.9 179.7v.2z"/>
<path d="M133.9 179.7l.1 .1zM133.6 177.3a.39 .39 0 0 1 .4-.1 .39 .39 0 0 1 .3 .4l-.3-.4h-.2l-.3 .4 .1 .3 .3 .2 .2-.1 .2-.4a.44 .44 0 0 1-.6 .6 .44 .44 0 0 1-.2-.8zM154.3 164.7l.1 .1zM154.5 160.4l1.8 .8zM156.3 159.6v1.6zM160.8 159.3l1.2 2zM190 162.5l2.2-1.1 .2 .1-2.3 1.1zM190 160.3v.1zM190 160.4h.1zM190 160.3l2.2-1.1 .1 .1-2.2 1.1zM191.1 164.1v.1zM191.1 164.1l1.1-.5v.1l-1.1 .5z"/>
<path d="M190.8 177.3a.39 .39 0 0 1 .5-.1 .39 .39 0 0 1 .2 .4l-.3-.4h-.3l-.1 .3v.4l.5 .2 .2-.5a.44 .44 0 0 1-.5 .6 .44 .44 0 0 1-.3-.7zM192.3 163.6l-.1 .1zM189.9 162.6l.2-.1 2.2 1.1-.1 .1zM190.1 160.3l2.2 1.1-.1 .1-2.2-1.1zM192.2 163.6l.1 .1zM208.6 170h1.9v.1h-1.9zM225.1 177.7h1.1zM226.2 176.1h6.4l.8 1.6-.9 1.6 .9-1.6-.8-1.6zM226.8 177h.1v1.5h-.1zM226.9 178.4h.8v.1h-.8zM228 177h1v.1h-1zM228 177h.1v1.5h-.1z"/>
<path d="M228 177.6h.6v.2h-.6zM228 178.4h1v.1h-1zM229.3 177h.1zM229.3 177l.1 .1zM229.4 177v.1zM229.3 177h.1v1.4h.3l.4-.3 .1-.6-.2-.3-.6-.1v-.1a.79 .79 0 0 1 .9 .4 .79 .79 0 0 1-.3 1h-.7zM230.7 177.7h1.3v.2h-1.3zM124.4 193.2h1.9v.1h-1.9zM132.8 184.6l2.2-1.1 .1 .1-2.3 1.1zM132.8 182.4v.1zM132.8 180.3v.2zM132.7 182.5h.1z"/>
<path d="M132.8 182.4l2.2-1v.1l-2.2 1zM132.7 180.4l.1 .1zM132.8 180.4l1.1-.7v.2l-1.1 .6zM133 193.2h1.9v.1h-1.9zM133.8 186.2l.1 .1zM133.9 186.2l1.1-.5v.1l-1.1 .5zM135 185.7v.1zM132.6 184.7l.2-.1 2.2 1.1v.1zM132.8 182.4l2.2 1.1v.1l-2.2-1.1zM135 181.4v.2zM132.8 180.4l2.2 1v.1l-2.2-1zM135 181.4v.1z"/>
<path d="M135 185.7l.1 .1zM156.7 193.2h1.9v.1h-1.9z"/>
</g>
<path d="M12.7 17h165.3" fill="none" stroke="#000" stroke-width=".36"/>
<g fill="#000">
<path d="M165.3 74.2l1.7 2.7h-3.3zM163.7 78.5h3.3l-1.7 2.7zM174.5 74.2l1.7 2.7h-3.3zM172.9 78.5h3.3l-1.7 2.7zM183.7 74.2l1.7 2.7h-3.3zM182.1 78.5h3.3l-1.7 2.7zM192.3 74.2l1.7 2.7h-3.3zM190.7 78.5h3.3l-1.7 2.7zM75.7 115.7h3.3l-1.6 2.7zM73.6 119.8l.2 .3-.5 .2zM74.4 120.6l.2 .3-.5 .2zM160.9 159.3l1 2h-2.1z"/>
<path d="M176.8 145.8l2.7 1.6-2.7 1.6zM154.5 160.4l1.8-.8v1.6z"/>
<circle cx="35.8" cy="66.8" r=".42"/>
<circle cx="56.9" cy="66.9" r=".45"/>
<circle cx="56.9" cy="77.7" r=".43"/>
<circle cx="77.4" cy="69.1" r=".44"/>
<circle cx="84.9" cy="79.8" r=".42"/>
<circle cx="84.9" cy="77.7" r=".4"/>
<circle cx="119.4" cy="73.3" r=".42"/>
<circle cx="119.4" cy="71.2" r=".39"/>
<circle cx="119.4" cy="75.5" r=".39"/>
<circle cx="119.4" cy="62.5" r=".39"/>
<circle cx="129.7" cy="79.8" r=".43"/>
<circle cx="165.3" cy="69" r=".39"/>
<circle cx="174.5" cy="66.8" r=".4"/>
<circle cx="183.7" cy="64.7" r=".43"/>
<circle cx="192.3" cy="62.5" r=".39"/>
<circle cx="56.9" cy="88.5" r=".45"/>
<circle cx="244.1" cy="90.1" r=".46"/>
<circle cx="75" cy="147.4" r=".4"/>
<circle cx="84.8" cy="147.5" r=".44"/>
<circle cx="122.5" cy="147.4" r=".4"/>
<circle cx="157.6" cy="147.5" r=".44"/>
<circle cx="191.1" cy="147.4" r=".4"/>
<circle cx="209.5" cy="147.4" r=".4"/>
<circle cx="75" cy="177.6" r=".42"/>
<circle cx="133.9" cy="177.6" r=".42"/>
<circle cx="191.1" cy="177.6" r=".43"/>
</g>
<g fill="none" stroke="#000" stroke-width=".2">
<path d="M12.8 24.2h253.9M12.8 24.1v174.9M227.5 31.2v4.4M266.6 24.2v174.9M35.8 59.3v7.7M99.5 50.7h-14.6v11.8M106 50.7h13.5v11.8M201.6 45.8h48.5M201.6 45.8v16.7M207.4 58.8h42.7M207.5 58.7v6h-94.6M227.5 42v21.1"/>
<path d="M240.9 51.8h-12.8v-3.3h12.8v3.3M242 50.2h8.1M250 56.7h4.5M250 52.3h4.5M250 43.7h4.5M250.1 43.6v8.7M250.1 56.6v8.7M254.4 48h2.3M254.4 43.6v8.7M254.4 56.6v8.7M257.6 49.6h3.9M257.6 59.4h4l-.1 3.2"/>
<path d="M257.6 46.4h4M257.7 46.4v3.2M257.7 59.3v3.2M261.5 46.4v3.2M26.1 77.7h5.5M26.6 70.7h4.4M26.6 72.8h4.4M27 79h3.6M28.8 66.9h62.7M28.8 68.5v2.2M28.8 72.8v2.2M28.8 75.5v2.2"/>
<path d="M33 77.7h5.5M33.5 70.7h4.6M33.5 72.8h4.6M34.1 79h3.5M35.8 68.5v2.2M35.8 72.8v2.2M35.8 75.5v2.2M56.9 66.9v2.1M56.9 75.5v4.4M60.7 73.4h30.8M60.7 73.4v4.3h-3.8M63.9 79.9h27.6"/>
<path d="M63.9 79.8v8.7M64.6 70.6h10M64.6 67.4h10.1M64.6 67.4v3.2M74.6 67.4v3.3M77.4 69h14.1M77.4 69v18.9M84.9 77.7h6.6M84.9 62.5h6.6M91.4 60.5h21.6M91.5 60.4v28.2M91.5 75.5h-6.6v4.4"/>
<path d="M112.9 73.4h6.6M112.9 69h88.7v16.7M112.9 66.9h94.6M112.9 79.9h16.8M112.9 62.5h88.7M112.9 75.5h6.6M113 71.2h12.4v2.2M113 60.4v28.2M119.5 71.2v6.5h-6.5M122.7 73.4h5.5M123.7 74.7h3.5M124.5 76h2"/>
<path d="M129.7 77.7h13.1M129.7 77.6v4.4M154 75.5v2.2h-4.8M163.6 74.1h3.6M163.7 78.5h3.3M163.7 76.9h3.4M165.3 69v4.4M172.7 74.1h3.7M172.9 78.5h3.3M172.9 76.9h3.4M174.5 66.9v6.5M181.9 74.1h3.6"/>
<path d="M182 78.5h3.4M182.1 76.9h3.3M183.8 64.7v8.7M190.6 74.1h3.6M190.7 78.5h3.3M190.7 76.9h3.4M192.3 62.5v10.9M207.5 66.9v5.9h42.6M227.5 63.1h22.6M228.3 75.6h12.6M228.3 75.5l-.1 3.3h12.7v-3.3M240.9 67.4h-12.9l.1-3.2h12.8v3.2"/>
<path d="M242 77.2h8.1M250 65.2h4.5M250 70.7h4.5M250 79.2h4.5M250.1 70.6v8.7M254.4 60.9h2.3M254.4 75h2.3M254.4 70.6v8.7M257.6 76.6h3.8M257.6 62.5h3.9M257.6 73.4h3.8v3.2M257.7 73.4v3.2"/>
<path d="M34.8 80.3h2.1M54.1 90.6h5.5M55.1 91.9h3.6M56.9 88.5h7M56.9 86.3v4.3M74.6 86.8h5.6M74.6 95.5h5.6M74.6 86.8v8.7M76.3 90.1h2.1M76.3 87.8v2.4M76.3 87.9h2.2M77.4 94.4v8.7"/>
<path d="M78.4 87.9v2.3M80.1 87.4v8.1M84.9 86.3h6.6M84.9 84.1h6.6M91.4 88.5h21.6M112.9 86.3h6.6M112.9 81.9h14.7v6.6M112.9 84.1h12.5M119.5 86.3v15.2M122.2 99.9h14.8M122.2 99.8v3.3h14.7l.1-3.2M125.4 84.1v10.9"/>
<path d="M126.5 96.6h14.7M126.5 93.3h14.8l-.1 3.3M126.5 93.3v3.3M128.7 90.1h13.9M128.7 86.8h14l-.1 3.3M128.7 86.8v3.3M130.8 83.6h12.5M130.8 80.4h12.6M130.8 80.3v3.4M143.4 80.3v3.4M162.6 86.3h5.5M163.6 87.6h3.6"/>
<path d="M163.6 81.3h3.6M165.3 81.9v4.5M171.7 86.3h5.6M172.7 87.6h3.7M172.7 81.3h3.7M174.5 81.9v4.5M181 86.3h5.5M181.9 87.6h3.6M181.9 81.3h3.6M183.8 81.9v4.5M189.6 86.3h5.5M190.6 81.3h3.6"/>
<path d="M190.6 87.6h3.6M192.3 81.9v4.4M201.6 85.7h48.5M240.9 91.7h-12.6v-3.2h12.6v3.3M242 90.1h8.1M244.2 90.1v4.9M250 92.2h4.5M250 83.6h4.5M250.1 83.6v8.7M254.4 87.9h2.3M254.4 83.6v8.7M257.6 89.5h3.8"/>
<path d="M257.6 86.3h3.9M257.7 86.3v3.2M261.4 86.3v3.3M75.7 115.7h3.3M75.7 118.4h3.4M77.4 109.5v2.2M77.4 112.7v2.2M77.4 119.3v4.3M233.4 101.5v2.1M244.2 101.4v2.2h-10.9M74.6 123.6h5.6M75.6 124.9h3.6"/>
<path d="M59.9 158.3h5.5M60.4 151.7h4.4M60.4 153.9h4.4M60.9 159.6h3.6M62.7 147.5h37.7M62.7 147.4v4.3M62.7 153.9v4.4M75 141.5v19.5M84.8 147.4v17.4M106.9 147.5h31.9M122.5 147.4v26M147.4 147.5h28.6"/>
<path d="M153.3 156v8.8M154.4 154.9v2.3M154.4 159.2v2.3M154.4 156.1h6.5M157.7 147.4v8.7M159.7 159.3h2.3M160.9 156v3.6M176.8 145.8v3.3M179.6 145.7v3.5M180.3 147.5h44.8M191.1 147.4v10.3M209.5 147.4v13.6"/>
<path d="M226.2 149h6.3M226.2 145.8v3.2M42.1 179.3h12.4M42.1 176.1h12.4M42.1 176.1v3.2M54.5 176.1v3.2M55.6 177.7h35.6M75 167.4v10.3M84.8 173.3h6.4M84.8 169h6.4M84.8 164.8h6.4M91.2 179.8h21.7"/>
<path d="M91.2 162.6h21.7M91.2 162.5v17.3M91.7 176.5h6M112.9 162.6v17.3M112.9 169h12.3v21.7M112.9 177.7h112.2M112.9 173.3h9.6M112.9 164.8h36.1M133.9 177.7v2.1M148.9 164.8h4.5M154.3 160.4h3.4M154.4 163.6v2.2"/>
<path d="M154.4 164.8h6.5M157.7 160.3v30.4M159.8 161.3h2.2M160.9 161.2v3.6M191.1 164.1v13.6M206.7 167.4h5.5M207.3 161h4.4M207.3 163.1h4.4M207.7 168.7h3.6M209.5 163v4.5M226.2 179.3h6.3M226.2 176.1v3.2"/>
<path d="M12.7 199h253.9M122.4 190.6h5.7M123.5 191.9h3.6M131.1 190.6h5.5M132.1 191.9h3.6M133.9 186.2v4.5M154.9 190.6h5.5M155.8 191.9h3.6"/>
</g>
<path d="M225.1 31.1h4.6M33.5 59.1h4.6M151.8 75.3h4.5M231.2 101.2h4.4M72.9 141.3h4.4" fill="none" stroke="#000" stroke-width=".25"/>
<g font-size="4.8">
<text x="91.5" y="42.1">Touch Controller</text>
<text x="96.6" y="139.4">Display Backlight</text>
</g>
<text font-size="3.9" x="12.7" y="15.4">Graphics Display Truly 7&quot; 800 x 480 Board Information Sheet</text>
<text font-size="3.2" x="12.7" y="23">Schematics (Sheet 2 of 2)</text>
<g font-size="3.1">
<text x="224.3" y="29.4">+3.3V</text>
<text x="220.7" y="38.8">R10</text>
<text x="218.9" y="42.6">100K</text>
<text x="250.6" y="42.6">J1</text>
<text x="100.7" y="48.6">R5</text>
<text x="32.6" y="57.4">+3.3V</text>
<text x="99.9" y="55.1">20K</text>
<text x="100.2" y="59.4">U2</text>
<text x="250.6" y="55.6">J2</text>
<text x="22.6" y="69.6">C4</text>
<text x="38" y="69.6">C3</text>
<text x="250.6" y="69.6">J3</text>
<text x="17.9" y="74.3">0.1uF</text>
<text x="38.6" y="74.3">10uF</text>
<text x="49.1" y="76.1">10K</text>
<text x="51" y="72.3">R6</text>
<text x="143.9" y="75.6">R8</text>
<text x="149.7" y="73.8">+3.3V</text>
<text x="51" y="83.1">R7</text>
<text x="143.1" y="82">10K</text>
<text x="168.2" y="78.5">D2</text>
<text x="177.4" y="78.5">D3</text>
<text x="186.5" y="78.5">D4</text>
<text x="195.2" y="78.5">D5</text>
<text x="250.6" y="82.5">J4</text>
<text x="43.5" y="86.9">DNP/0R</text>
<text x="81.1" y="92.7">J5</text>
<text x="95.7" y="91.6">AR1020</text>
<text x="230.1" y="99.6">+3.3V</text>
<text x="245.3" y="101">100K</text>
<text x="245.9" y="96.6">R9</text>
<text x="70.2" y="106.8">R11</text>
<text x="68.2" y="110.6">470R</text>
<text x="68.9" y="118.2">D6</text>
<text x="71.8" y="139.7">+3.3V</text>
<text x="100.5" y="146.4">R4</text>
<text x="141.3" y="144.1">L1</text>
<text x="176.1" y="144.7">D1</text>
<text x="52.6" y="155.4">10uF</text>
<text x="56.4" y="150.7">C1</text>
<text x="98.3" y="150.7">0.22R</text>
<text x="139.3" y="151">15uH</text>
<text x="159.3" y="154">Q1</text>
<text x="167.7" y="152.6">SD107WS-7-F</text>
<text x="100" y="161.6">U1</text>
<text x="192.8" y="161">R3</text>
<text x="211.6" y="159.9">C2</text>
<text x="69.3" y="164.3">R1</text>
<text x="193.1" y="164.3">DNP</text>
<text x="212.2" y="164.5">10uF</text>
<text x="67.4" y="168">10K</text>
<text x="159.3" y="169.1">AO3424</text>
<text x="88.4" y="183.1">MCP1652_MSOP8</text>
<text x="135.7" y="182.6">R2</text>
<text x="135.4" y="186.4">6.2R</text>
</g>
<text font-size="2.8" x="12.7" y="202.4">DS51956A</text>
<g font-size="2.1">
<text x="247.6" y="45.4">1</text>
<text x="255.8" y="47.6">2</text>
<text x="247.6" y="49.7">3</text>
<text x="247.6" y="58.4">1</text>
<text x="88.9" y="62.1">2</text>
<text x="91.9" y="63.3">WAKE</text>
<text x="109.9" y="65.5">X+</text>
<text x="110.5" y="63.3">X-</text>
<text x="114.4" y="62.1">16</text>
<text x="114.4" y="64.3">15</text>
<text x="247.6" y="62.6">3</text>
<text x="255.8" y="60.5">2</text>
<text x="87.7" y="66.4">18</text>
<text x="88.9" y="68.6">3</text>
<text x="91.9" y="67.6">VDD</text>
<text x="91.9" y="69.8">SIQ</text>
<text x="109" y="72">SY-</text>
<text x="109.9" y="69.8">Y+</text>
<text x="110.5" y="67.6">Y-</text>
<text x="114.4" y="66.4">13</text>
<text x="114.4" y="70.8">20</text>
<text x="114.4" y="68.6">12</text>
<text x="87.7" y="77.3">21</text>
<text x="87.7" y="72.9">19</text>
<text x="88.9" y="75.1">1</text>
<text x="91.9" y="76.3">M2</text>
<text x="91.9" y="74.1">M1</text>
<text x="105.8" y="74.1">5WSX-</text>
<text x="108.5" y="76.3">SY+</text>
<text x="114.4" y="75.1">4</text>
<text x="114.4" y="77.3">11</text>
<text x="114.4" y="72.9">14</text>
<text x="247.6" y="72.4">1</text>
<text x="247.6" y="76.7">3</text>
<text x="255.8" y="74.6">2</text>
<text x="87.7" y="79.4">17</text>
<text x="88.9" y="83.7">9</text>
<text x="91.9" y="78.5">VSS</text>
<text x="91.9" y="80.6">VSS</text>
<text x="100.1" y="82.7">SCK/SCL/TX</text>
<text x="108.5" y="78.5">SX+</text>
<text x="109.8" y="80.6">SS</text>
<text x="114.4" y="83.7">10</text>
<text x="114.4" y="79.4">5</text>
<text x="114.4" y="81.6">8</text>
<text x="88.9" y="85.8">7</text>
<text x="91.9" y="84.9">NC</text>
<text x="91.9" y="87.1">NC</text>
<text x="100.4" y="84.9">SDI/SDA/RX</text>
<text x="108" y="87.1">SDO</text>
<text x="114.4" y="85.8">6</text>
<text x="247.6" y="85.3">1</text>
<text x="247.6" y="89.6">3</text>
<text x="255.8" y="87.5">2</text>
<text x="156" y="151.3">3</text>
<text x="88.7" y="164.3">8</text>
<text x="91.8" y="165.5">VIN</text>
<text x="108.3" y="165.5">EXT</text>
<text x="114.3" y="164.3">1</text>
<text x="146.4" y="164.3">1</text>
<text x="88.7" y="172.9">6</text>
<text x="88.7" y="168.6">7</text>
<text x="91.8" y="169.8">PG</text>
<text x="107.7" y="169.8">GND</text>
<text x="114.3" y="172.9">3</text>
<text x="114.3" y="168.6">2</text>
<text x="156" y="171.8">2</text>
<text x="88.7" y="177.2">5</text>
<text x="91.8" y="174.1">NC</text>
<text x="91.8" y="178.4">SHDN</text>
<text x="109.5" y="174.1">CS</text>
<text x="109.7" y="178.4">FB</text>
<text x="114.3" y="177.2">4</text>
</g>
</svg>
